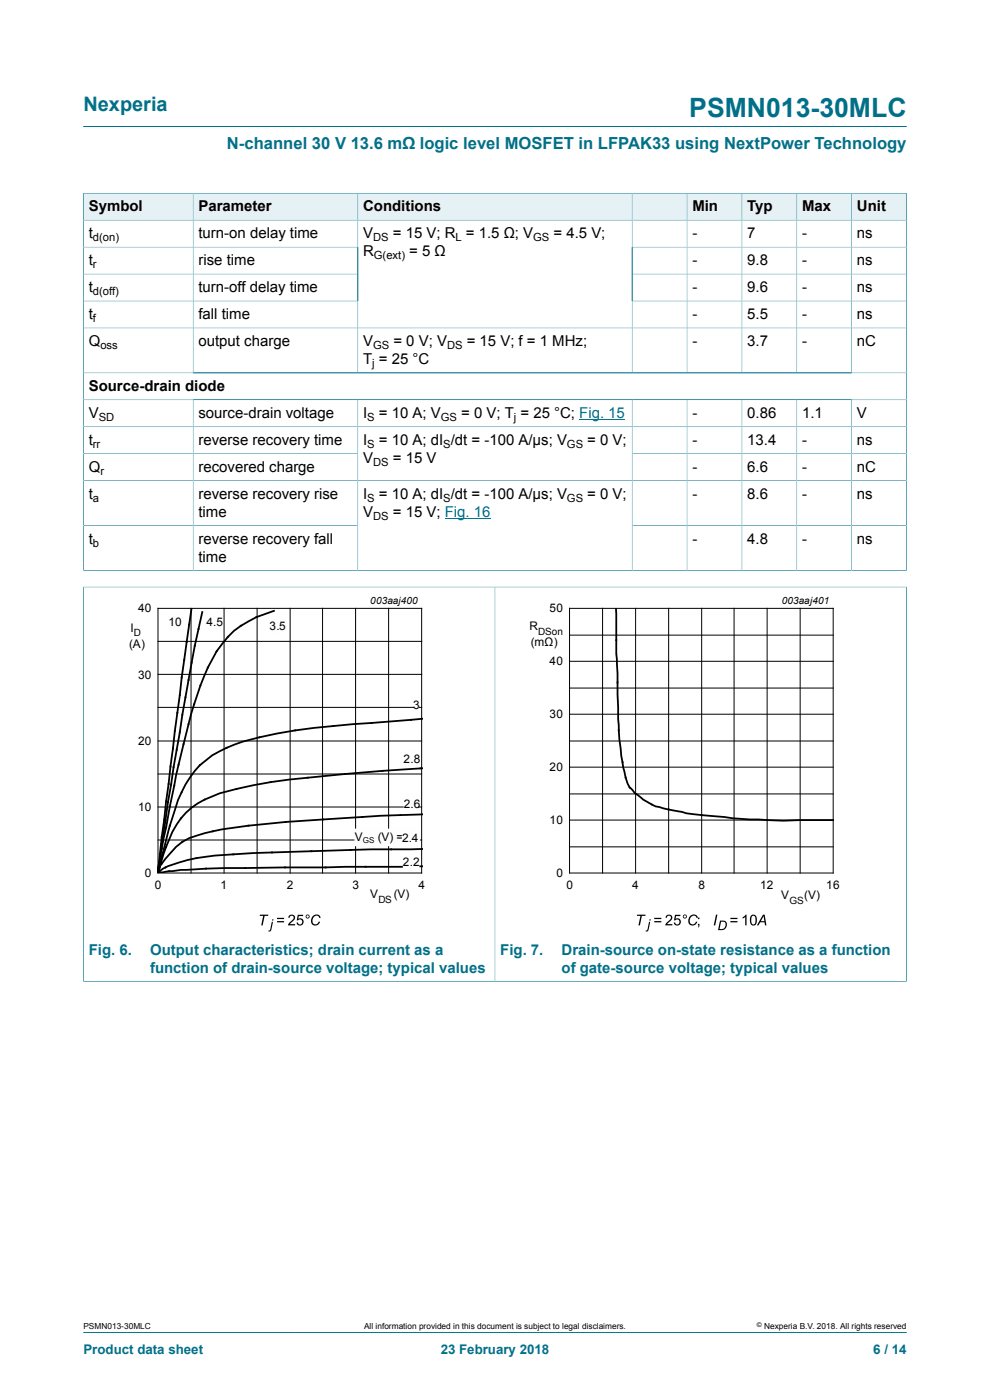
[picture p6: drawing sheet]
<svg xmlns="http://www.w3.org/2000/svg" width="210mm" height="297mm" viewBox="0 0 210 297" stroke-linecap="round" stroke-linejoin="round" font-family="sans-serif">
<path d="M17.7 26.8h174.6" fill="none" stroke="#007088" stroke-width=".21"/>
<path d="M17.8 41.1h23.1v5.5h-23.1z" fill="#e5f1f4"/>
<path d="M17.7 40.9v5.8h23.3v-5.7h-23.4" fill="none" stroke="#007088" stroke-width=".21"/>
<path d="M41.1 41.1h34.7v5.5h-34.7z" fill="#e5f1f4"/>
<path d="M41 41h34.9v5.7h-34.9z" fill="none" stroke="#007088" stroke-width=".21"/>
<path d="M76 41.1h58v5.5h-58z" fill="#e5f1f4"/>
<path d="M75.9 41h58.2v5.7h-58.2z" fill="none" stroke="#007088" stroke-width=".21"/>
<path d="M134.2 41.1h11.5v5.5h-11.5z" fill="#e5f1f4"/>
<path d="M134.1 41h11.6v5.7h-11.6z" fill="none" stroke="#007088" stroke-width=".21"/>
<path d="M145.8 41.1h11.5v5.5h-11.5z" fill="#e5f1f4"/>
<path d="M145.7 41h11.7v5.7h-11.7z" fill="none" stroke="#007088" stroke-width=".21"/>
<path d="M157.4 41.1h11.5v5.5h-11.5z" fill="#e5f1f4"/>
<path d="M157.4 41h11.6v5.7h-11.6z" fill="none" stroke="#007088" stroke-width=".21"/>
<path d="M169.1 41.1h11.5v5.5h-11.5z" fill="#e5f1f4"/>
<path d="M169 41h11.7v5.7h-11.7z" fill="none" stroke="#007088" stroke-width=".21"/>
<path d="M180.7 41.1h11.5v5.5h-11.5z" fill="#e5f1f4"/>
<g fill="none" stroke="#007088" stroke-width=".21">
<path d="M17.7 52.4h58.2M17.7 58.1h58.2M41 46.7v32.4M75.9 46.7v32.4M134.1 52.4h58.2M134.1 58.1h58.2M134.1 46.7v32.4M145.7 46.7v32.4M157.4 46.7v32.4M169 46.7v32.4M192.3 40.9v80.2M192.3 46.7h-174.6v74.4"/>
<path d="M192.4 41h-11.7v38.1M17.7 63.9h58.2M17.7 69.6h174.6M17.7 79.1h174.6M192.3 63.9h-58.2M17.7 84.8h174.6M17.7 90.5h174.6M17.7 96.2h58.2M41 84.8v36.2M75.9 84.8v36.2M134.1 84.8v36.2M145.7 84.8v36.2"/>
<path d="M157.4 84.8v36.2M169 84.8v36.2M180.7 84.8v36.2M192.3 96.2h-58.2M17.7 102h174.6M17.7 111.5h58.2M134.1 111.5h58.2M17.6 121h174.8M17.6 124.5h87.4v83.7h-87.4M17.7 124.5v83.8"/>
</g>
<path d="M122.9 89h9.7M94.3 110h9.7" fill="none" stroke="#00f" stroke-width=".21"/>
<g fill="none" stroke="#000" stroke-width=".21">
<path d="M33.5 136.1h55.9M33.5 129.1h55.9v56.1h-55.9zM40.5 129.1v56.1M47.5 129.1v56.1M54.5 129.1v56.1M61.5 129.1v56.1M68.4 129.1v56.1M75.4 129.1v56.1M82.4 129.1v56.1M33.5 150.1h55.9M33.5 157.2h55.9M33.5 143.1h55.9"/>
<path d="M33.5 178.2h55.9M33.5 164.2h55.9M33.5 171.2h55.9"/>
</g>
<path d="M40.6 129l-.5 3.5a2042.2 2042.2 0 0 0-6.6 52.4M42.9 129.9a572.6 572.6 0 0 0-6.6 36.5l-2.8 18.5M58.1 129.6a22.2 22.2 0 0 0-9.8 5.5 32.6 32.6 0 0 0-5.8 10.3 159.3 159.3 0 0 0-5.5 21.3l-3.5 17.3v1.2M89.6 152.5l-14.8 1.1a114.7 114.7 0 0 0-23.3 3.7 22.1 22.1 0 0 0-10.2 6.2 22.5 22.5 0 0 0-4.1 8l-1.4 4.6-2.3 9.1M89.6 172.8h-.6a591.5 591.5 0 0 0-36.3 2.4 51.5 51.5 0 0 0-12.6 2.6 13.5 13.5 0 0 0-5 4.4l-.4 .5a3.8 3.8 0 0 0-1.2 2.5M89.6 163l-16.4 1.2a151.4 151.4 0 0 0-23 3.2 20.7 20.7 0 0 0-10.7 5 21.2 21.2 0 0 0-4.8 8.7l-1.2 4.1M33.5 184.9v.3M89.6 183.8l-3.5 .1a1392.9 1392.9 0 0 0-44.5 .5l-3.2 .1-4.9 .7M89.6 180.1a867.4 867.4 0 0 0-44.1 1.4 32.4 32.4 0 0 0-10.9 2.8l-1.1 .9" fill="none" stroke="#000" stroke-width=".38"/>
<g fill="#fefefe">
<path d="M75.2 175.8h13.5v3.7h-13.5z" fill-rule="evenodd"/>
<path d="M86.1 168.4h3l-.5 3.1h-3z" fill-rule="evenodd"/>
<path d="M85.8 159.1h3.1v3.2h-3.1z" fill-rule="evenodd"/>
<path d="M57.1 131.3h3.1v3.2h-3.1z" fill-rule="evenodd"/>
<path d="M43.7 130.5h3.1v3.2h-3.1z" fill-rule="evenodd"/>
<path d="M35.7 130.5h2.4v3.2h-2.4z" fill-rule="evenodd"/>
<path d="M85.2 176.3h3.9v3.2h-3.9z" fill-rule="evenodd"/>
<path d="M85.5 181.5h3.5v3.2h-3.5z" fill-rule="evenodd"/>
<path d="M87.9 148h.9v3.2h-.9z" fill-rule="evenodd"/>
</g>
<path d="M20.4 126.2h81.9v66.3h-81.9zM107.7 126.2h81.9v66.3h-81.9z" fill="none" stroke="#fff" stroke-width=".21"/>
<g fill="#000">
<path d="M55.1 194h1.8v.3h-.8l-.4 2h-.3l.4-2h-.7zM66.3 194.4a.93 .93 0 0 1 1-.4 .93 .93 0 0 1 .7 .7h-.3a.69 .69 0 0 0-.7-.5 .69 .69 0 0 0-.6 .6 .73 .73 0 0 0 0 1 .73 .73 0 0 0 .9 .1l.3-.4 .3 .1a1.01 1.01 0 0 1-1.4 .7 1.01 1.01 0 0 1-.4-1.5zM135.2 194h1.7v.3h-.7l-.5 2h-.3l.5-2h-.8zM146.4 194.4a.93 .93 0 0 1 .9-.4 .93 .93 0 0 1 .7 .7h-.3a.69 .69 0 0 0-.7-.5 .69 .69 0 0 0-.6 .6 .73 .73 0 0 0 0 1 .73 .73 0 0 0 .9 .1l.3-.4 .3 .1a1.01 1.01 0 0 1-1.3 .7 1.01 1.01 0 0 1-.5-1.5zM151.9 194h.3l-.5 2.3h-.3z"/>
<path d="M57.8 195h.2v.3h-.3zM57.7 195.6h.2l-.4 1.7-.2 .3h-.4l.1-.2 .3-.2z"/>
<path d="M58.8 194.7h1.5v.3h-1.5zM58.8 195.4h1.5v.3h-1.5z"/>
<path d="M61.4 194.2a.74 .74 0 0 1 1.1 .2 .74 .74 0 0 1-.4 1l-.6 .6h1.1v.3h-1.5l.3-.6a1.54 1.54 0 0 0 .9-1.2l-.4-.2-.3 .1-.2 .3h-.2zM63.2 194.1h1.1v.2h-.9l-.1 .6a.75 .75 0 0 1 1 .4 .75 .75 0 0 1-.5 1 .75 .75 0 0 1-.9-.6h.3a.5 .5 0 0 0 .7 .3 .5 .5 0 0 0 .2-.7 .5 .5 0 0 0-.7-.2l-.5 .1z"/>
<path d="M64.8 194.4a.45 .45 0 0 1 .9 0 .45 .45 0 0 1-.9 0zM65 194.4a.26 .26 0 0 0 .5 0 .26 .26 0 0 0-.5 0z"/>
<path d="M137.8 195h.2v.3h-.3zM137.7 195.6h.2l-.4 1.7-.1 .3h-.5l.1-.2 .3-.2z"/>
<path d="M138.8 194.7h1.5v.3h-1.5zM138.8 195.4h1.5v.3h-1.5z"/>
<path d="M141.4 194.2a.74 .74 0 0 1 1.1 .2 .74 .74 0 0 1-.4 1l-.6 .6h1.1v.3h-1.5l.3-.6a1.54 1.54 0 0 0 .9-1.2l-.4-.2-.3 .1-.1 .3h-.3zM143.2 194.1h1.1v.2h-.9l-.1 .6a.75 .75 0 0 1 1.1 .4 .75 .75 0 0 1-.5 1 .75 .75 0 0 1-1-.6h.3a.5 .5 0 0 0 .7 .3 .5 .5 0 0 0 .2-.7 .5 .5 0 0 0-.7-.2l-.4 .1z"/>
<path d="M144.8 194.4a.45 .45 0 0 1 .9 0 .45 .45 0 0 1-.9 0zM145 194.4a.26 .26 0 0 0 .5 0 .26 .26 0 0 0-.5 0z"/>
<path d="M148 194.7h.4v.3h-.4zM148 196h.4v.5l-.3 .3 .1-.5h-.2z"/>
<path d="M152.7 195.3h.6a1.01 1.01 0 0 1 .9 1 1.01 1.01 0 0 1-.8 1h-1.1zM153 195.5l-.4 1.6a.93 .93 0 0 0 1.1-.4 .93 .93 0 0 0-.1-1.1z"/>
<path d="M154.9 194.7h1.5v.3h-1.5zM154.9 195.4h1.5v.3h-1.5z"/>
<path d="M157.5 194.6l.9-.6v2.3h-.3v-1.8l-.6 .4zM159.4 194.2a.82 .82 0 0 1 .9 .1 .82 .82 0 0 1 .3 .9 .81 .81 0 0 1-.8 1.1 .81 .81 0 0 1-.7-1.1l.1-.7zM159.5 194.4a1.27 1.27 0 0 0 .3 1.7 1.21 1.21 0 0 0 .2-1.8z"/>
<path d="M161.8 194h.4l.4 2.3h-.3l-.1-.6h-.9l-.4 .6h-.3zM162 194.3l-.6 1.1h.7z"/>
</g>
<path d="M192.3 124.5v83.8M192.4 124.5h-87.4v83.7h87.4M17.7 282.6h174.6" fill="none" stroke="#007088" stroke-width=".21"/>
<g fill="none" stroke="#000" stroke-width=".21">
<path d="M120.8 134.7h55.9M120.8 129.1h55.9v56.1h-55.9zM127.8 129.1v56.1M134.8 129.1v56.1M141.8 129.1v56.1M148.8 129.1v56.1M155.7 129.1v56.1M162.7 129.1v56.1M169.7 129.1v56.1M120.8 157.2h55.9M120.8 146h55.9M120.8 151.5h55.9"/>
<path d="M120.8 140.3h55.9M120.8 179.7h55.9M120.8 168.4h55.9M120.8 174h55.9M120.8 162.7h55.9"/>
</g>
<path d="M130.7 129v9.7l.3 6.1a148.7 148.7 0 0 0 .8 15.6l.6 3.3a6.2 6.2 0 0 0 2 4.2l.9 .7a13 13 0 0 0 6.5 3.1 56.9 56.9 0 0 0 11.8 1.6l5.4 .5 7.2 .3 10.5-.1" fill="none" stroke="#000" stroke-width=".38"/>
<text font-size="5.6" fill="#007088" x="146.2" y="24.8">PSMN013-30MLC</text>
<text font-size="4.2" fill="#007088" x="17.7" y="23.6">Nexperia</text>
<text font-size="3.5" fill="#007088" x="48.1" y="31.7">N-channel 30 V 13.6 mΩ logic level MOSFET in LFPAK33 using NextPower Technology</text>
<g font-size="3.2">
<text x="18.8" y="44.9">Symbol</text>
<text x="42.1" y="44.9">Parameter</text>
<text x="77" y="44.9">Conditions</text>
<text x="146.9" y="44.9">Min</text>
<text x="158.5" y="44.9">Typ</text>
<text x="170.1" y="44.9">Max</text>
<text x="181.8" y="44.9">Unit</text>
<text x="18.8" y="50.6">t</text>
<text x="42.1" y="50.6">turn-on delay time</text>
<text x="77" y="50.6">V</text>
<text x="83.3" y="50.6">= 15 V; R = 1.5 Ω; V</text>
<text x="117.4" y="50.6">= 4.5 V;</text>
<text x="146.9" y="50.6">-</text>
<text x="158.5" y="50.6">7</text>
<text x="170.1" y="50.6">-</text>
<text x="181.8" y="50.6">ns</text>
<text x="18.8" y="56.3">t</text>
<text x="42.1" y="56.3">rise time</text>
<text x="77" y="54.4">R</text>
<text x="86.8" y="54.4">= 5 Ω</text>
<text x="146.9" y="56.3">-</text>
<text x="158.5" y="56.3">9.8</text>
<text x="170.1" y="56.3">-</text>
<text x="181.8" y="56.3">ns</text>
<text x="18.8" y="62">t</text>
<text x="42.1" y="62">turn-off delay time</text>
<text x="146.9" y="62">-</text>
<text x="158.5" y="62">9.6</text>
<text x="170.1" y="62">-</text>
<text x="181.8" y="62">ns</text>
<text x="18.8" y="67.7">t</text>
<text x="42.1" y="67.7">fall time</text>
<text x="146.9" y="67.7">-</text>
<text x="158.5" y="67.7">5.5</text>
<text x="170.1" y="67.7">-</text>
<text x="181.8" y="67.7">ns</text>
<text x="18.8" y="73.4">Q</text>
<text x="42.1" y="73.4">output charge</text>
<text x="77" y="73.4">V</text>
<text x="77" y="77.2">T = 25 °C</text>
<text x="83.5" y="73.4">= 0 V; V</text>
<text x="99" y="73.4">= 15 V; f = 1 MHz;</text>
<text x="146.9" y="73.4">-</text>
<text x="158.5" y="73.4">3.7</text>
<text x="170.1" y="73.4">-</text>
<text x="181.8" y="73.4">nC</text>
<text x="18.8" y="83">Source-drain diode</text>
<text x="18.8" y="88.7">V</text>
<text x="42.1" y="88.7">source-drain voltage</text>
<text x="77" y="88.7">I</text>
<text x="80.4" y="88.7">= 10 A; V</text>
<text x="97.8" y="88.7">= 0 V; T = 25 °C; Fig. 15</text>
<text x="146.9" y="88.7">-</text>
<text x="158.5" y="88.7">0.86</text>
<text x="170.1" y="88.7">1.1</text>
<text x="181.8" y="88.7">V</text>
<text x="18.8" y="94.4">t</text>
<text x="42.1" y="94.4">reverse recovery time</text>
<text x="77" y="94.4">I</text>
<text x="80.4" y="94.4">= 10 A; dI /dt = -100 A/µs; V</text>
<text x="124.6" y="94.4">= 0 V;</text>
<text x="146.9" y="94.4">-</text>
<text x="158.5" y="94.4">13.4</text>
<text x="170.1" y="94.4">-</text>
<text x="181.8" y="94.4">ns</text>
<text x="18.8" y="100.1">Q</text>
<text x="42.1" y="100.1">recovered charge</text>
<text x="77" y="98.2">V</text>
<text x="83.3" y="98.2">= 15 V</text>
<text x="146.9" y="100.1">-</text>
<text x="158.5" y="100.1">6.6</text>
<text x="170.1" y="100.1">-</text>
<text x="181.8" y="100.1">nC</text>
<text x="18.8" y="105.8">t</text>
<text x="42.1" y="105.8">reverse recovery rise</text>
<text x="77" y="105.8">I</text>
<text x="80.4" y="105.8">= 10 A; dI /dt = -100 A/µs; V</text>
<text x="124.6" y="105.8">= 0 V;</text>
<text x="146.9" y="105.8">-</text>
<text x="158.5" y="105.8">8.6</text>
<text x="170.1" y="105.8">-</text>
<text x="181.8" y="105.8">ns</text>
<text x="42.1" y="109.6">time</text>
<text x="77" y="109.6">V</text>
<text x="83.3" y="109.6">= 15 V; Fig. 16</text>
<text x="18.8" y="115.3">t</text>
<text x="42.1" y="115.3">reverse recovery fall</text>
<text x="42.1" y="119.2">time</text>
<text x="146.9" y="115.3">-</text>
<text x="158.5" y="115.3">4.8</text>
<text x="170.1" y="115.3">-</text>
<text x="181.8" y="115.3">ns</text>
</g>
<g font-size="3.2" fill="#007088">
<text x="18.8" y="202.5">Fig. 6.</text>
<text x="31.8" y="202.5">Output characteristics; drain current as a</text>
<text x="106.1" y="202.5">Fig. 7.</text>
<text x="119.1" y="202.5">Drain-source on-state resistance as a function</text>
<text x="31.8" y="206.3">function of drain-source voltage; typical values</text>
<text x="119.1" y="206.3">of gate-source voltage; typical values</text>
</g>
<g font-size="2.8" fill="#007088">
<text x="17.7" y="287.2">Product data sheet</text>
<text x="93.5" y="287.2">23 February 2018</text>
<text x="185.2" y="287.2">6 / 14</text>
</g>
<g font-size="2.5">
<text x="29.3" y="129.9">40</text>
<text x="116.6" y="129.9">50</text>
<text x="27.4" y="137.4">(A)</text>
<text x="27.7" y="134">I</text>
<text x="35.8" y="132.8">10</text>
<text x="43.8" y="132.8">4.5</text>
<text x="57.2" y="133.6">3.5</text>
<text x="112.3" y="133.6">R</text>
<text x="112.6" y="137">(mΩ)</text>
<text x="29.3" y="143.9">30</text>
<text x="116.6" y="141.2">40</text>
<text x="87.6" y="150.4">3</text>
<text x="116.6" y="152.4">30</text>
<text x="29.3" y="158">20</text>
<text x="85.6" y="161.9">2.8</text>
<text x="116.6" y="163.6">20</text>
<text x="29.3" y="172.1">10</text>
<text x="85.7" y="171.3">2.6</text>
<text x="75.3" y="178.4">V</text>
<text x="80.1" y="178.4">(V</text>
<text x="82.6" y="178.4">) =</text>
<text x="85.3" y="178.7">2.4</text>
<text x="116.6" y="174.8">10</text>
<text x="85.5" y="183.7">2.2</text>
<text x="30.7" y="186">0</text>
<text x="32.8" y="188.6">0</text>
<text x="46.8" y="188.6">1</text>
<text x="60.8" y="188.6">2</text>
<text x="74.7" y="188.6">3</text>
<text x="78.6" y="190.6">V</text>
<text x="83.6" y="190.6">(V)</text>
<text x="88.8" y="188.6">4</text>
<text x="118" y="186">0</text>
<text x="120.1" y="188.6">0</text>
<text x="134.1" y="188.6">4</text>
<text x="148.1" y="188.6">8</text>
<text x="161.2" y="188.6">12</text>
<text x="165.7" y="190.8">V</text>
<text x="170.6" y="190.8">(V)</text>
<text x="175.2" y="188.6">16</text>
</g>
<g font-size="2.4">
<text x="19.7" y="51.2">d(on)</text>
<text x="79.1" y="51.2">DS</text>
<text x="96.6" y="51.2">L</text>
<text x="113.1" y="51.2">GS</text>
<text x="19.7" y="56.9">r</text>
<text x="79.3" y="55">G(ext)</text>
<text x="19.7" y="62.6">d(off)</text>
<text x="19.7" y="68.3">f</text>
<text x="21.3" y="74">oss</text>
<text x="79" y="77.9">j</text>
<text x="79.1" y="74">GS</text>
<text x="94.8" y="74">DS</text>
<text x="20.9" y="89.3">SD</text>
<text x="77.9" y="89.3">S</text>
<text x="93.5" y="89.3">GS</text>
<text x="109" y="89.3">j</text>
<text x="19.7" y="95">rr</text>
<text x="77.9" y="95">S</text>
<text x="94" y="95">S</text>
<text x="120.3" y="95">GS</text>
<text x="21.3" y="100.7">r</text>
<text x="79.1" y="98.8">DS</text>
<text x="19.7" y="106.4">a</text>
<text x="77.9" y="106.4">S</text>
<text x="94" y="106.4">S</text>
<text x="120.3" y="106.4">GS</text>
<text x="79.1" y="110.2">DS</text>
<text x="19.7" y="116">b</text>
</g>
<g font-size="2.1">
<text x="78.6" y="128.1">003aaj400</text>
<text x="165.8" y="128.1">003aaj401</text>
<text x="28.4" y="135">D</text>
<text x="114.2" y="134.6">DSon</text>
<text x="80.3" y="191.5">DS</text>
<text x="167.4" y="191.8">GS</text>
</g>
<g font-size="1.8">
<text x="17.7" y="282">PSMN013-30MLC</text>
<text x="77.2" y="282">All information provided in this document is subject to legal disclaimers.</text>
<text x="162.1" y="282">Nexperia B.V. 2018. All rights reserved</text>
</g>
<text font-size="1.7" x="77" y="178.9">GS</text>
<text font-size="1.4" x="160.6" y="281.6">©</text>
</svg>
